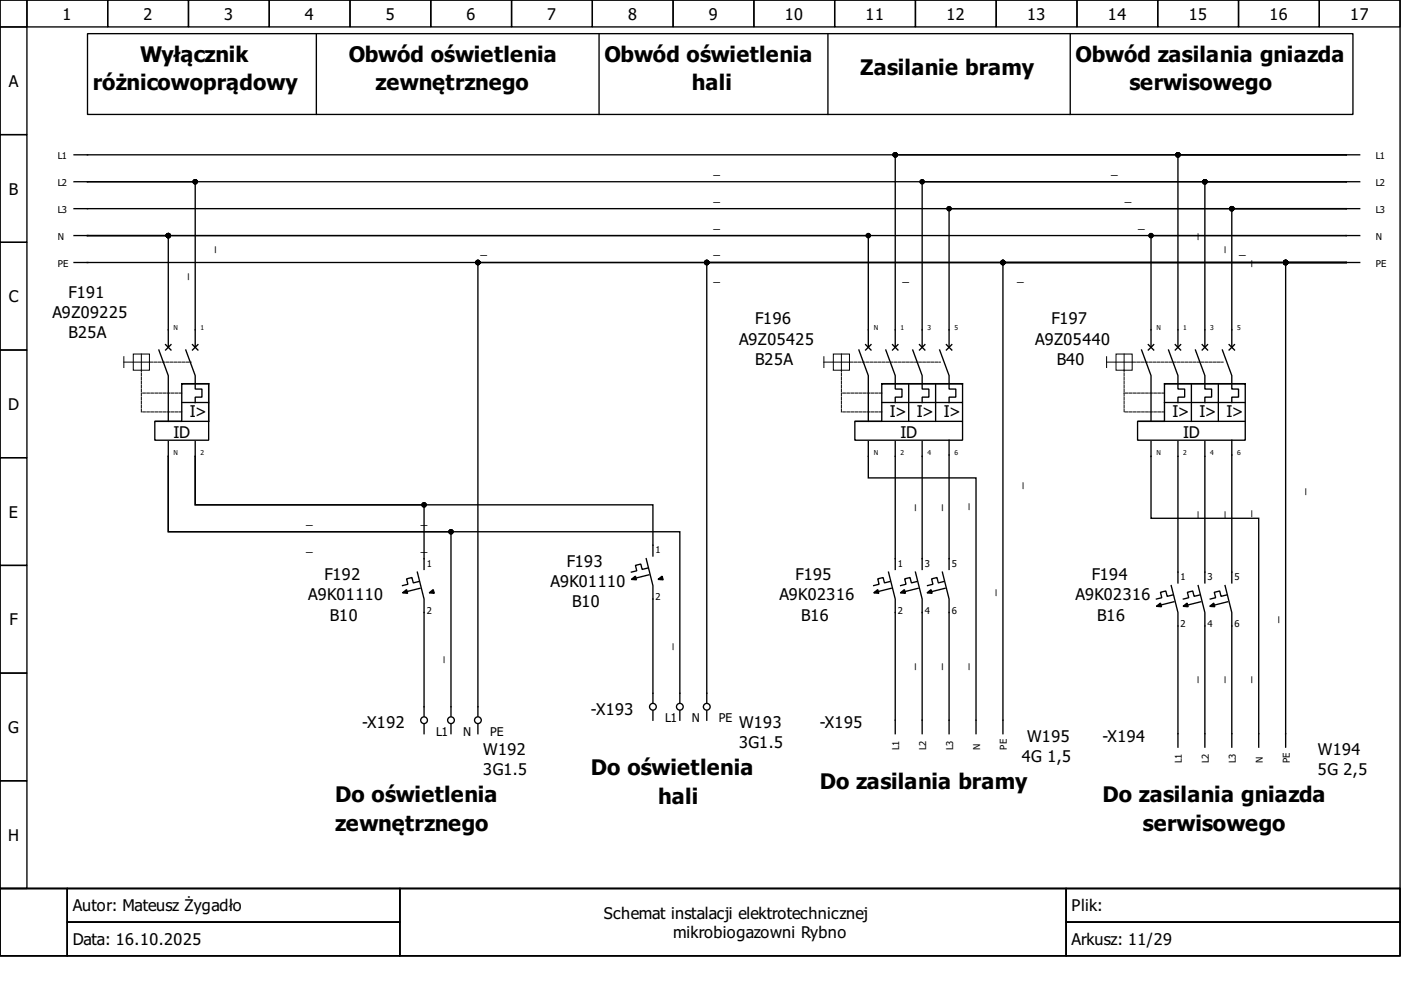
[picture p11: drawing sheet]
<svg xmlns="http://www.w3.org/2000/svg" width="297mm" height="210mm" viewBox="0 0 297 210" stroke-linecap="round" stroke-linejoin="round" font-family="sans-serif">
<g fill="none" stroke="#000" stroke-width=".29">
<path d="M0 0h296.8v188.4h-296.8zM0 0h5.7v5.7h-5.7zM5.7 0h17.1v5.7h-17.1zM22.8 0h17.2v5.7h-17.2zM40 0h17.1v5.7h-17.1zM57.1 0h17.1v5.7h-17.1zM74.2 0h17.1v5.7h-17.1zM91.3 0h17.2v5.7h-17.2zM108.5 0h17.1v5.7h-17.1zM125.6 0h17.1v5.7h-17.1zM142.7 0h17.1v5.7h-17.1zM159.8 0h17.2v5.7h-17.2z"/>
<path d="M177 0h17.1v5.7h-17.1zM194.1 0h17.1v5.7h-17.1zM211.2 0h17.1v5.7h-17.1zM228.3 0h17.2v5.7h-17.2zM245.5 0h17.1v5.7h-17.1zM262.6 0h17.1v5.7h-17.1zM279.7 0h17.1v5.7h-17.1zM0 5.7h5.7v22.8h-5.7zM18.6 7.1h268.3v17.2h-268.3zM67.1 7.1v17.2M127 7.1v17.2M175.5 7.1v17.2"/>
<path d="M226.9 7.1v17.2M0 28.5h5.7v22.9h-5.7zM15.7 38.5h2.9M18.6 38.5h22.8v35.1M18.6 38.5h266.8M285.4 38.5h2.9M285.4 32.8h2.9M285.4 38.5h-29.9v35.1M285.4 32.8h-269.7M285.4 32.8h-35.7v40.8M285.4 32.8h-95.6v40.8M285.4 38.5h-89.9v35.1"/>
<path d="M0 51.4h5.7v22.8h-5.7zM15.7 49.9h2.9M18.6 49.9h17.1v23.7M18.6 49.9h266.8M18.6 49.9h165.5v23.7M285.4 55.7h2.9M285.4 44.2h2.9M285.4 49.9h2.9M285.4 44.2h-24.2v29.4M285.4 44.2h-269.7M285.4 55.7h-72.8v99.9M285.4 49.9h-41.4v23.7"/>
<path d="M285.4 55.7h-12.8v102.7M285.4 55.7h-269.7M285.4 55.7h-135.6v93.3M285.4 55.7h-184.1v96.1M285.4 44.2h-84.2v29.4M0 74.2h5.7v22.8h-5.7zM33.7 74.2l2 5.4v9.7M35.1 73.1l1.1 1.1M36.2 73.1l-1.1 1.1M39.4 74.2l2 5.4v2.9h1.4v1.7h-1.4v1.1M40.8 73.1l1.2 1.1M42 73.1l-1.2 1.1"/>
<path d="M182.1 74.2l2 5.4v9.7M183.5 73.1l1.2 1.1M184.7 73.1l-1.2 1.1M187.8 74.2l2 5.4v2.9h1.4v1.7h-1.4v1.1M189.2 73.1l1.2 1.1M190.4 73.1l-1.2 1.1M193.5 74.2l2 5.4v2.9h1.4v1.7h-1.4v1.1M194.9 73.1l1.2 1.1M196.1 73.1l-1.2 1.1M199.2 74.2l2 5.4v2.9h1.5v1.7h-1.5v1.1M200.7 73.1l1.1 1.1M201.8 73.1l-1.1 1.1"/>
<path d="M242 74.2l2 5.4v9.7M243.5 73.1l1.1 1.1M244.6 73.1l-1.1 1.1M247.7 74.2l2 5.4v2.9h1.5v1.7h-1.5v1.1M249.2 73.1l1.1 1.1M250.3 73.1l-1.1 1.1M253.5 74.2l2 5.4v2.9h1.4v1.7h-1.4v1.1M254.9 73.1l1.1 1.1M256 73.1l-1.1 1.1M259.2 74.2l2 5.4v2.9h1.4v1.7h-1.4v1.1M260.6 73.1l1.1 1.1M261.7 73.1l-1.1 1.1"/>
<path d="M0 97h5.7v22.9h-5.7zM35.7 96.8v15.9h108.4v36.3M35.7 96.8v15.9h59.9v39.1M35.7 93.6v3.2M38.5 81.3h5.7v12h-11.4v-4h5.7v-8h5.7v8h-11.3M38.5 85.3h5.7M41.4 96.8v10.2h97v10.9M41.4 96.8v10.2h48.5v13.7M41.4 93.6v3.2M181.4 89.3h22.6M184.1 93.6v7.7h22.8v54.3M187 81.3h17.1v12h-22.9v-4h5.8v-8h17.1"/>
<path d="M187 85.3h17M189.8 93.6v27.1M192.7 81.3v8M195.5 93.6v27.1M198.4 81.3v8M201.2 93.3v27.4M241.3 89.3h22.6M244 93.6v16.3h22.9v48.5M246.9 81.3h17.1v12h-22.8v-4h5.7v-8h17.1M246.9 85.3h17M249.7 93.6v30M252.6 81.3v8"/>
<path d="M255.5 93.6v30M258.3 81.3v8M261.2 93.3v30.3M0 119.9h5.7v22.8h-5.7zM137 118.5l1.4 5.7v24.8M88.5 121.3l1.4 5.7v24.8M88.8 123.3l-1.2 .3-.3-1.2-1.1 .3 .3 1.2-1.2 .3M89.1 124.7l-3.5 .9M137.3 120.4l-1.2 .3-.2-1.1-1.2 .3 .3 1.1-1.1 .3M137.6 121.9l-3.5 .8M188.4 121.3l1.4 5.7v28.6M188.7 123.3l-1.2 .3-.3-1.2-1.1 .3 .3 1.2-1.2 .3"/>
<path d="M189 124.7l-3.5 .9M194.1 121.3l1.4 5.7v28.6M194.4 123.3l-1.2 .3-.3-1.2-1.1 .3 .3 1.2-1.2 .3M194.7 124.7l-3.5 .9M199.8 121.3l1.4 5.7v28.6M200.1 123.3l-1.2 .3-.2-1.2-1.2 .3 .3 1.2-1.1 .3M200.4 124.7l-3.5 .9M248.3 124.2l1.4 5.7v28.5M248.6 126.2l-1.1 .2-.3-1.1-1.2 .3 .3 1.1-1.1 .3M248.9 127.6l-3.4 .8M254 124.2l1.5 5.7v28.5M254.3 126.2l-1.1 .2-.3-1.1-1.2 .3 .3 1.1-1.1 .3"/>
<path d="M254.6 127.6l-3.4 .8M259.7 124.2l1.5 5.7v28.5M260 126.2l-1.1 .2-.3-1.1-1.1 .3 .2 1.1-1.1 .3M260.3 127.6l-3.4 .8M0 142.7h5.7v22.8h-5.7zM89.9 153.6v2M95.6 153.6v2M101.3 153.6v2M138.4 150.7v2M144.1 150.7v2M149.8 150.7v2M0 165.5h5.7v22.9h-5.7z"/>
<path d="M0 188.4h296.8v14.3h-296.8zM0 188.4h14.3v14.3h-14.3zM14.3 188.4h70.5v7.1h-70.5zM14.3 195.5h70.5v7.2h-70.5zM84.8 188.4h141.3v14.3h-141.3zM226.1 188.4h70.7v7.1h-70.7zM226.1 195.5h70.7v7.2h-70.7z"/>
<circle cx="89.9" cy="152.7" r=".71"/>
<circle cx="95.6" cy="152.7" r=".71"/>
<circle cx="101.3" cy="152.7" r=".71"/>
<circle cx="138.4" cy="149.8" r=".71"/>
<circle cx="144.1" cy="149.8" r=".71"/>
<circle cx="149.8" cy="149.8" r=".71"/>
</g>
<g fill="#000" stroke="#000" stroke-width=".29">
<path d="M85.3 125.7l.9-.7 .2 .8zM91 125.7l.8-.7 .3 .8zM133.9 122.8l.8-.6 .2 .7zM139.5 122.8l.9-.6 .2 .7zM185.2 125.7l.9-.7 .2 .8zM190.9 125.7l.8-.7 .3 .8zM196.5 125.7l.9-.7 .2 .8zM245.2 128.6l.8-.7 .3 .7zM250.8 128.6l.9-.7 .2 .7zM256.5 128.6l.8-.7 .3 .7z"/>
<circle cx="41.4" cy="38.5" r=".43"/>
<circle cx="189.8" cy="32.8" r=".43"/>
<circle cx="195.5" cy="38.5" r=".43"/>
<circle cx="249.7" cy="32.8" r=".43"/>
<circle cx="255.5" cy="38.5" r=".43"/>
<circle cx="35.7" cy="49.9" r=".43"/>
<circle cx="101.3" cy="55.7" r=".43"/>
<circle cx="149.8" cy="55.7" r=".43"/>
<circle cx="184.1" cy="49.9" r=".43"/>
<circle cx="201.2" cy="44.2" r=".43"/>
<circle cx="212.6" cy="55.7" r=".43"/>
<circle cx="244" cy="49.9" r=".43"/>
<circle cx="261.2" cy="44.2" r=".43"/>
<circle cx="272.6" cy="55.7" r=".43"/>
<circle cx="89.9" cy="107" r=".43"/>
<circle cx="95.6" cy="112.7" r=".43"/>
</g>
<path d="M26.3 76.8h5.4M26.3 75.6v2.3M28.3 75.1h3.4v3.4h-3.4zM30 75.1v3.4M174.7 76.8h5.4M174.7 75.6v2.3M176.7 75.1h3.4v3.4h-3.4zM178.4 75.1v3.4M234.6 76.8h5.4M234.6 75.6v2.3M236.6 75.1h3.4v3.4h-3.4zM238.3 75.1v3.4" fill="none" stroke="#000" stroke-width=".21"/>
<path d="M31.8 76.8h8.7M180.2 76.8h19.2M240.2 76.8h19.1M38.5 87.3h-8.5v-8.8M38.5 83.3h-8.5M187 87.3h-8.6v-8.8M187 83.3h-8.6M246.9 87.3h-8.6v-8.8M246.9 83.3h-8.6" fill="none" stroke="#000" stroke-width=".21" stroke-dasharray=".6 .3"/>
<g font-size="4.6">
<text x="29.7" y="13.1">Wyłącznik</text>
<text x="73.9" y="13.1">Obwód oświetlenia</text>
<text x="128.2" y="13.1">Obwód oświetlenia</text>
<text x="182.4" y="16">Zasilanie bramy</text>
<text x="228.1" y="13.1">Obwód zasilania gniazda</text>
<text x="19.7" y="19.1">różnicowoprądowy</text>
<text x="79.6" y="19.1">zewnętrznego</text>
<text x="146.7" y="19.1">hali</text>
<text x="239.5" y="19.1">serwisowego</text>
<text x="125.3" y="164.4">Do oświetlenia</text>
<text x="173.8" y="167.3">Do zasilania bramy</text>
<text x="71.1" y="170.1">Do oświetlenia</text>
<text x="139.6" y="170.4">hali</text>
<text x="233.8" y="170.1">Do zasilania gniazda</text>
<text x="71.1" y="176.1">zewnętrznego</text>
<text x="242.3" y="176.1">serwisowego</text>
</g>
<g font-size="3.4">
<text x="13.3" y="4.1">1</text>
<text x="30.4" y="4.1">2</text>
<text x="47.5" y="4.1">3</text>
<text x="64.6" y="4.1">4</text>
<text x="81.8" y="4.1">5</text>
<text x="98.9" y="4.1">6</text>
<text x="116" y="4.1">7</text>
<text x="133.2" y="4.1">8</text>
<text x="150.3" y="4.1">9</text>
<text x="166.4" y="4.1">10</text>
<text x="183.5" y="4.1">11</text>
<text x="200.7" y="4.1">12</text>
<text x="217.8" y="4.1">13</text>
<text x="234.9" y="4.1">14</text>
<text x="252" y="4.1">15</text>
<text x="269.2" y="4.1">16</text>
<text x="286.3" y="4.1">17</text>
<text x="1.9" y="18.4">A</text>
<text x="1.9" y="41.2">B</text>
<text x="1.9" y="64.1">C</text>
<text x="14.6" y="63.1">F191</text>
<text x="11.1" y="67.4">A9Z09225</text>
<text x="14.6" y="71.6">B25A</text>
<text x="160.1" y="68.8">F196</text>
<text x="222.9" y="68.8">F197</text>
<text x="156.7" y="73.1">A9Z05425</text>
<text x="160.1" y="77.4">B25A</text>
<text x="219.5" y="73.1">A9Z05440</text>
<text x="224.1" y="77.4">B40</text>
<text x="1.7" y="86.9">D</text>
<text x="40.2" y="88.5">I&gt;</text>
<text x="188.7" y="88.5">I&gt;</text>
<text x="194.4" y="88.5">I&gt;</text>
<text x="200.1" y="88.5">I&gt;</text>
<text x="248.6" y="88.5">I&gt;</text>
<text x="254.3" y="88.5">I&gt;</text>
<text x="260" y="88.5">I&gt;</text>
<text x="36.8" y="92.8">ID</text>
<text x="190.9" y="92.8">ID</text>
<text x="250.9" y="92.8">ID</text>
<text x="1.9" y="109.7">E</text>
<text x="68.8" y="123">F192</text>
<text x="116.7" y="124.4">A9K01110</text>
<text x="120.2" y="120.2">F193</text>
<text x="168.7" y="123">F195</text>
<text x="231.5" y="123">F194</text>
<text x="65.4" y="127.3">A9K01110</text>
<text x="69.9" y="131.6">B10</text>
<text x="121.3" y="128.7">B10</text>
<text x="165.3" y="127.3">A9K02316</text>
<text x="169.8" y="131.6">B16</text>
<text x="228.1" y="127.3">A9K02316</text>
<text x="232.6" y="131.6">B16</text>
<text x="2" y="132.6">F</text>
<text x="1.7" y="155.4">G</text>
<text x="76.8" y="154.4">-X192</text>
<text x="125.3" y="151.6">-X193</text>
<text x="156.7" y="154.4">W193</text>
<text x="173.8" y="154.4">-X195</text>
<text x="102.5" y="160.1">W192</text>
<text x="156.7" y="158.7">3G1.5</text>
<text x="216.6" y="161.6">4G 1,5</text>
<text x="217.8" y="157.3">W195</text>
<text x="233.8" y="157.3">-X194</text>
<text x="279.4" y="160.1">W194</text>
<text x="102.5" y="164.4">3G1.5</text>
<text x="279.4" y="164.4">5G 2,5</text>
<text x="1.7" y="178.2">H</text>
<text x="15.4" y="193.2">Autor: Mateusz Żygadło</text>
<text x="128" y="194.8">Schemat instalacji elektrotechnicznej</text>
<text x="227.2" y="193.2">Plik:</text>
<text x="15.4" y="200.4">Data: 16.10.2025</text>
<text x="142.7" y="198.8">mikrobiogazowni Rybno</text>
<text x="227.2" y="200.4">Arkusz: 11/29</text>
</g>
<g font-size="2.6">
<text x="151.3" y="36.8">_</text>
<text x="235.6" y="36.8">_</text>
<text x="151.3" y="42.5">_</text>
<text x="238.5" y="42.5">_</text>
<text x="45.4" y="53.7" transform="rotate(-90 45.4 53.7)">_</text>
<text x="101.9" y="53.9">_</text>
<text x="151.3" y="48.2">_</text>
<text x="151.3" y="53.9">_</text>
<text x="241.3" y="48.2">_</text>
<text x="253.7" y="50.8" transform="rotate(-90 253.7 50.8)">_</text>
<text x="259.5" y="53.7" transform="rotate(-90 259.5 53.7)">_</text>
<text x="262.7" y="53.9">_</text>
<text x="39.7" y="59.4" transform="rotate(-90 39.7 59.4)">_</text>
<text x="151.3" y="59.7">_</text>
<text x="191.4" y="59.7">_</text>
<text x="215.6" y="59.7">_</text>
<text x="265.2" y="56.5" transform="rotate(-90 265.2 56.5)">_</text>
<text x="216.6" y="103.6" transform="rotate(-90 216.6 103.6)">_</text>
<text x="276.6" y="105" transform="rotate(-90 276.6 105)">_</text>
<text x="64.9" y="111">_</text>
<text x="89.2" y="111">_</text>
<text x="193.8" y="108.3" transform="rotate(-90 193.8 108.3)">_</text>
<text x="199.5" y="108.3" transform="rotate(-90 199.5 108.3)">_</text>
<text x="205.2" y="108.2" transform="rotate(-90 205.2 108.2)">_</text>
<text x="253.7" y="109.7" transform="rotate(-90 253.7 109.7)">_</text>
<text x="259.5" y="109.7" transform="rotate(-90 259.5 109.7)">_</text>
<text x="265.2" y="109.6" transform="rotate(-90 265.2 109.6)">_</text>
<text x="64.9" y="116.7">_</text>
<text x="89.2" y="116.7">_</text>
<text x="210.9" y="126.4" transform="rotate(-90 210.9 126.4)">_</text>
<text x="142.4" y="137.7" transform="rotate(-90 142.4 137.7)">_</text>
<text x="270.9" y="132.2" transform="rotate(-90 270.9 132.2)">_</text>
<text x="93.9" y="140.6" transform="rotate(-90 93.9 140.6)">_</text>
<text x="193.8" y="142" transform="rotate(-90 193.8 142)">_</text>
<text x="199.5" y="142" transform="rotate(-90 199.5 142)">_</text>
<text x="205.2" y="142" transform="rotate(-90 205.2 142)">_</text>
<text x="253.7" y="144.9" transform="rotate(-90 253.7 144.9)">_</text>
<text x="259.5" y="144.9" transform="rotate(-90 259.5 144.9)">_</text>
<text x="265.2" y="144.9" transform="rotate(-90 265.2 144.9)">_</text>
<text x="92.5" y="156">L1</text>
<text x="98.2" y="156">N</text>
<text x="103.9" y="156">PE</text>
<text x="141" y="153.1">L1</text>
<text x="146.7" y="153.1">N</text>
<text x="152.4" y="153.1">PE</text>
</g>
<g font-size="2">
<text x="12.3" y="33.7">L1</text>
<text x="291.7" y="33.7">L1</text>
<text x="12.3" y="39.4">L2</text>
<text x="291.7" y="39.4">L2</text>
<text x="12.3" y="45.1">L3</text>
<text x="291.7" y="45.1">L3</text>
<text x="12.3" y="50.8">N</text>
<text x="291.7" y="50.8">N</text>
<text x="12.3" y="56.5">PE</text>
<text x="291.7" y="56.5">PE</text>
<text x="139" y="117.3">1</text>
<text x="90.5" y="120.2">1</text>
<text x="190.4" y="120.2">1</text>
<text x="196.1" y="120.2">3</text>
<text x="201.8" y="120.2">5</text>
<text x="250.3" y="123">1</text>
<text x="256" y="123">3</text>
<text x="261.7" y="123">5</text>
<text x="90.5" y="130.2">2</text>
<text x="139" y="127.3">2</text>
<text x="190.4" y="130.2">2</text>
<text x="196.1" y="130.2">4</text>
<text x="201.8" y="130.2">6</text>
<text x="250.3" y="133">2</text>
<text x="256" y="133">4</text>
<text x="261.7" y="133">6</text>
<text x="190.7" y="159" transform="rotate(-90 190.7 159)">L1</text>
<text x="196.4" y="159" transform="rotate(-90 196.4 159)">L2</text>
<text x="202.1" y="159" transform="rotate(-90 202.1 159)">L3</text>
<text x="207.8" y="159" transform="rotate(-90 207.8 159)">N</text>
<text x="213.5" y="159" transform="rotate(-90 213.5 159)">PE</text>
<text x="250.6" y="161.8" transform="rotate(-90 250.6 161.8)">L1</text>
<text x="256.3" y="161.8" transform="rotate(-90 256.3 161.8)">L2</text>
<text x="262" y="161.8" transform="rotate(-90 262 161.8)">L3</text>
<text x="267.7" y="161.8" transform="rotate(-90 267.7 161.8)">N</text>
<text x="273.4" y="161.8" transform="rotate(-90 273.4 161.8)">PE</text>
</g>
<g font-size="1.4">
<text x="36.8" y="69.9">N</text>
<text x="42.5" y="69.9">1</text>
<text x="185.2" y="69.9">N</text>
<text x="190.9" y="69.9">1</text>
<text x="196.7" y="69.9">3</text>
<text x="202.4" y="69.9">5</text>
<text x="245.2" y="69.9">N</text>
<text x="250.9" y="69.9">1</text>
<text x="256.6" y="69.9">3</text>
<text x="262.3" y="69.9">5</text>
<text x="36.8" y="96.5">N</text>
<text x="42.5" y="96.5">2</text>
<text x="185.2" y="96.5">N</text>
<text x="190.9" y="96.5">2</text>
<text x="196.7" y="96.5">4</text>
<text x="202.4" y="96.5">6</text>
<text x="245.2" y="96.5">N</text>
<text x="250.9" y="96.5">2</text>
<text x="256.6" y="96.5">4</text>
<text x="262.3" y="96.5">6</text>
</g>
</svg>
